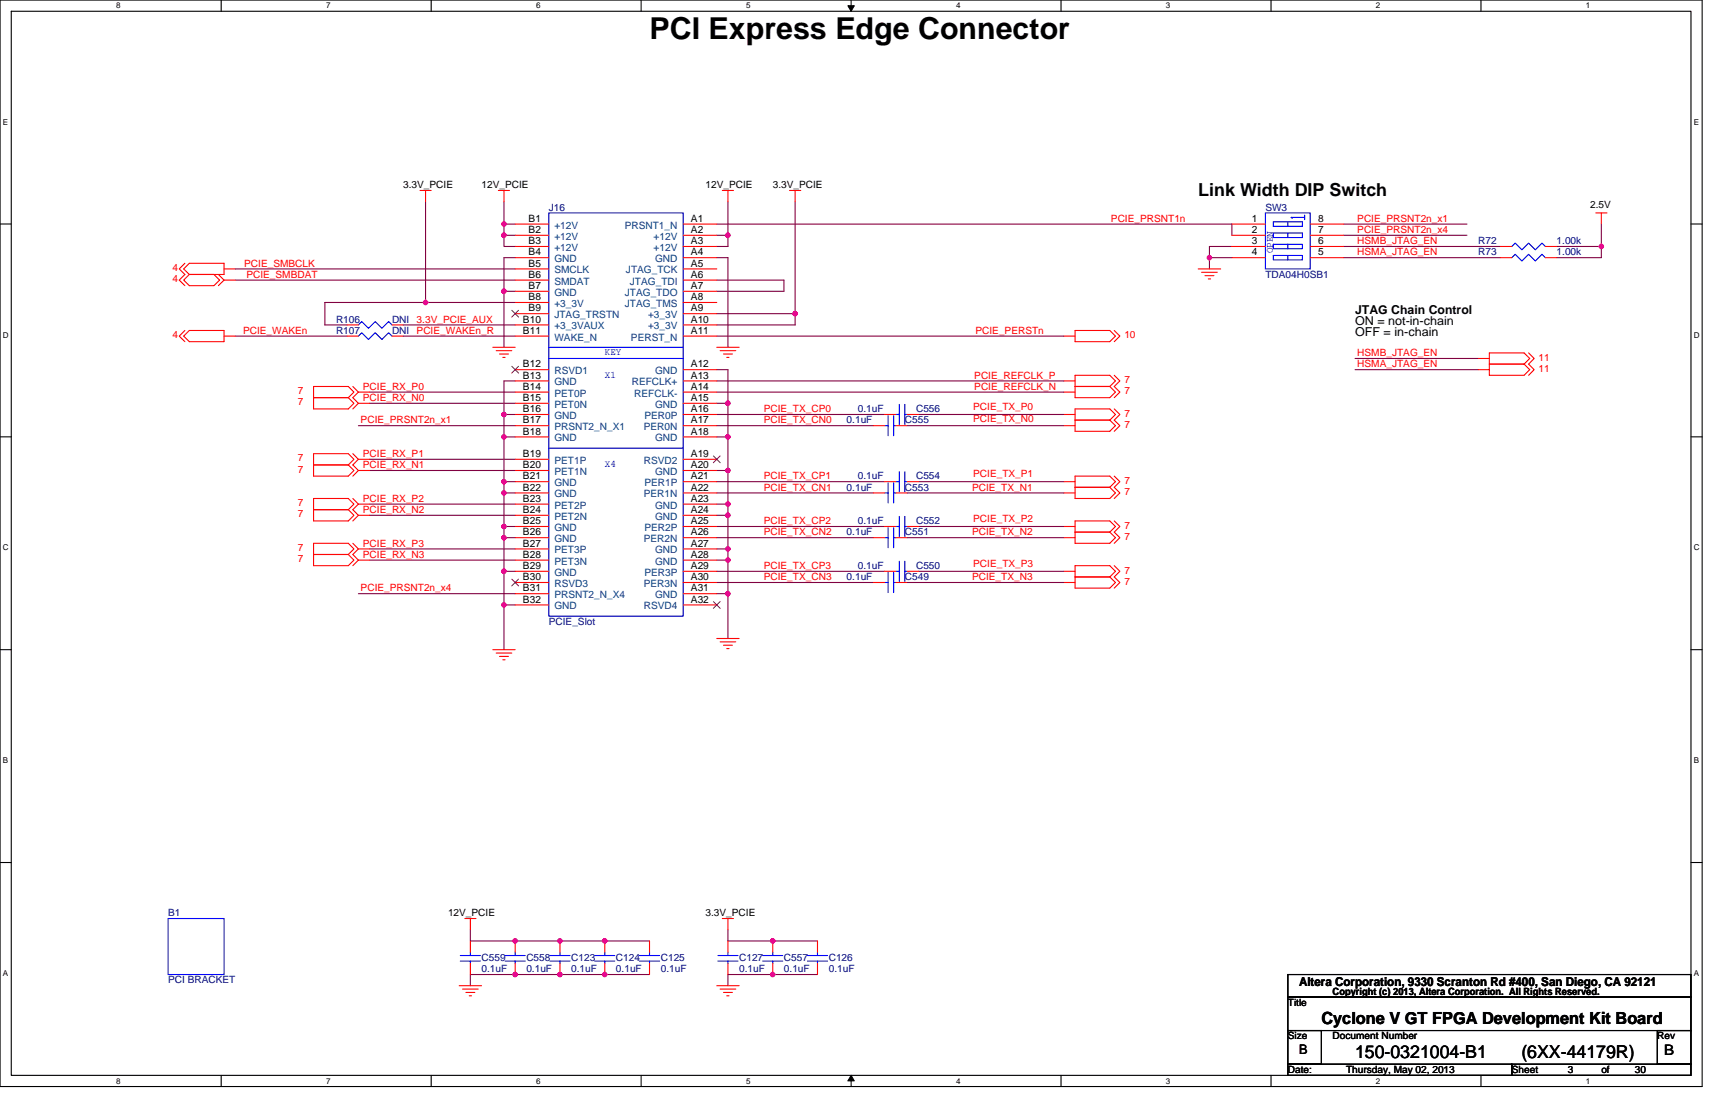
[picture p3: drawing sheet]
<svg xmlns="http://www.w3.org/2000/svg" width="432mm" height="279mm" viewBox="0 0 432 279" stroke-linecap="round" stroke-linejoin="round" font-family="sans-serif">
<path d="M0 0h428.6v273.5h-428.6zM2.8 2.8h422.9v267.9h-422.9z" fill="none" stroke="#000" stroke-width=".28"/>
<g fill="#fff">
<path d="M29.3 .3h1.1v2.3h-1.1z"/>
<path d="M29.3 271h1.1v2.2h-1.1z"/>
</g>
<path d="M55.7 0v2.8M55.7 270.7v2.8" fill="none" stroke="#000" stroke-width=".28"/>
<g fill="#fff">
<path d="M82.1 .3h1.1v2.3h-1.1z"/>
<path d="M82.1 271h1.1v2.2h-1.1z"/>
</g>
<path d="M108.6 0v2.8M108.6 270.7v2.8" fill="none" stroke="#000" stroke-width=".28"/>
<g fill="#fff">
<path d="M135 .3h1.1v2.3h-1.1z"/>
<path d="M135 271h1.1v2.2h-1.1z"/>
</g>
<path d="M161.4 0v2.8M161.4 270.7v2.8" fill="none" stroke="#000" stroke-width=".28"/>
<g fill="#fff">
<path d="M187.8 .3h1.2v2.3h-1.2z"/>
<path d="M187.8 271h1.2v2.2h-1.2z"/>
</g>
<path d="M214.3 0v2.8M214.3 270.7v2.8" fill="none" stroke="#000" stroke-width=".28"/>
<path d="M213.5 1.4h1.6l-.8 1.4zM214.3 270.7l.8 1.4h-1.6z" fill="#000" stroke="#000" stroke-width=".25"/>
<g fill="#fff">
<path d="M240.7 .3h1.1v2.3h-1.1z"/>
<path d="M240.7 271h1.1v2.2h-1.1z"/>
</g>
<path d="M267.1 0v2.8M267.1 270.7v2.8" fill="none" stroke="#000" stroke-width=".28"/>
<g fill="#fff">
<path d="M293.6 .3h1.1v2.3h-1.1z"/>
<path d="M293.6 271h1.1v2.2h-1.1z"/>
</g>
<path d="M320 0v2.8M320 270.7v2.8" fill="none" stroke="#000" stroke-width=".28"/>
<g fill="#fff">
<path d="M346.4 .3h1.2v2.3h-1.2z"/>
<path d="M346.4 271h1.2v2.2h-1.2z"/>
</g>
<path d="M372.9 0v2.8M372.9 270.7v2.8" fill="none" stroke="#000" stroke-width=".28"/>
<g fill="#fff">
<path d="M399.3 .3h1.1v2.3h-1.1z"/>
<path d="M399.3 271h1.1v2.2h-1.1z"/>
<path d="M.7 29.6h1.4v2.3h-1.4z"/>
<path d="M426.5 29.6h1.3v2.3h-1.3z"/>
<path d="M.7 83.2h1.5v2.2h-1.5z"/>
<path d="M426.5 83.2h1.4v2.2h-1.4z"/>
</g>
<path d="M0 56.4h2.8M425.7 56.4h2.9" fill="none" stroke="#000" stroke-width=".28"/>
<g fill="#fff">
<path d="M.7 136.7h1.5v2.3h-1.5z"/>
<path d="M426.5 136.7h1.4v2.3h-1.4z"/>
</g>
<path d="M0 110h2.8M425.7 110h2.9" fill="none" stroke="#000" stroke-width=".28"/>
<g fill="#fff">
<path d="M.7 190.3h1.4v2.3h-1.4z"/>
<path d="M426.5 190.3h1.3v2.3h-1.3z"/>
</g>
<path d="M0 163.5h2.8M425.7 163.5h2.9" fill="none" stroke="#000" stroke-width=".28"/>
<g fill="#fff">
<path d="M.7 243.9h1.4v2.2h-1.4z"/>
<path d="M426.4 243.9h1.4v2.2h-1.4z"/>
</g>
<path d="M0 217.1h2.8M425.7 217.1h2.9M324.3 245.3h101.4v5.7h-101.4zM324.3 251h101.4v8.4h-101.4zM324.3 259.4h8.4v8.5h-8.4zM417.3 259.4h8.4v8.5h-8.4zM324.3 267.9h56.3v2.8h-56.3zM380.6 267.9h45.1v2.8h-45.1z" fill="none" stroke="#000" stroke-width=".28"/>
<g fill="none" stroke="#800040" stroke-width=".28">
<path d="M107.1 50.8v25.3M126.9 50.8v5.6M126.9 56.4h2.8M126.9 56.4v2.8h2.8M126.9 59.2v2.8h2.8M180.5 59.2h2.8M180.5 56.4h129.7v2.8M183.3 59.2v2.8h-2.8M183.3 50.8v8.4M200.2 50.8v28.2M338.3 59.2h31.1M338.3 56.4h31.1"/>
<path d="M403.2 56.4v5.6M59.2 67.7h70.5M59.2 70.5h70.5M107.1 76.1h22.6M107.1 76.1h-25.3v5.7h5.6M126.9 73.3v14.1M126.9 73.3h2.8M129.7 64.9h-2.8v8.4M180.5 79h19.7M180.5 70.5h16.9v2.8h-16.9M180.5 64.9h2.8v22.5M200.2 79v2.8h-19.7"/>
<path d="M304.5 64.9v2.8M304.5 64.9h5.7M310.2 62h-5.7v2.9M338.3 62h39.5M338.3 64.9h39.5M391.9 62h11.3M403.2 62v2.9h-11.3M59.2 84.6h28.2M93 98.7h36.7M101.5 84.6h28.2M101.5 81.8h28.2M129.7 95.9h-2.8v8.4"/>
<path d="M180.5 93h2.8v8.5M180.5 84.6h87.4M180.5 95.9h87.4M180.5 98.7h87.4M341.2 90.2h31M341.2 93h31M90.2 107.1h39.5M93 101.5h36.7M93 115.6h36.7M93 118.4h36.7M126.9 104.3v5.7M126.9 104.3h2.8"/>
<path d="M126.9 110v11.2M126.9 110h2.8M180.5 118.4h2.8M180.5 110h2.8M180.5 104.3h42.3M180.5 107.1h39.4M180.5 101.5h2.8M183.3 118.4v8.5M183.3 110v8.4M183.3 101.5v8.5M228.4 107.1h39.5M231.2 104.3h36.7"/>
<path d="M93 126.9h36.7M93 129.7h36.7M93 138.2h36.7M126.9 121.2v2.9M126.9 135.3v8.5M126.9 124.1h2.8M126.9 121.2h2.8M126.9 135.3h2.8M126.9 132.5h2.8M126.9 124.1v8.4M126.9 132.5v2.8M180.5 138.2h2.8"/>
<path d="M180.5 129.7h2.8M180.5 126.9h2.8M180.5 132.5h42.3M180.5 121.2h42.3M180.5 135.3h39.4M180.5 124.1h39.4M183.3 138.2v2.8M183.3 129.7v8.5M183.3 126.9v2.8M228.4 124.1h39.5M228.4 135.3h39.5M231.2 121.2h36.7"/>
<path d="M231.2 132.5h36.7M90.2 149.4h39.5M93 141h36.7M126.9 143.8v8.5M126.9 152.3h2.8M126.9 143.8h2.8M126.9 152.3v11.2M180.5 149.4h2.8M180.5 141h2.8M180.5 143.8h42.3M180.5 146.6h39.4M183.3 149.4v11.3"/>
<path d="M183.3 141v8.4M228.4 146.6h39.5M231.2 143.8h36.7M118.4 234v2.9h45.1M183.3 234v2.9h22.5M163.5 245.3h-45.1v2.8M205.8 245.3h-22.5v2.8"/>
</g>
<g fill="#f0f" stroke="#f0f" stroke-width=".28">
<circle cx="126.9" cy="124.1" r=".55"/>
<circle cx="183.3" cy="110" r=".55"/>
<circle cx="183.3" cy="101.5" r=".56"/>
<circle cx="194.5" cy="245.3" r=".55"/>
<circle cx="183.3" cy="141" r=".55"/>
<circle cx="183.3" cy="138.2" r=".55"/>
<circle cx="126.9" cy="73.3" r=".56"/>
<circle cx="126.9" cy="121.2" r=".55"/>
<circle cx="126.9" cy="59.2" r=".56"/>
<circle cx="126.9" cy="56.4" r=".55"/>
<circle cx="129.7" cy="245.3" r=".56"/>
<circle cx="129.7" cy="236.8" r=".56"/>
<circle cx="126.9" cy="110" r=".55"/>
<circle cx="126.9" cy="104.3" r=".55"/>
<circle cx="183.3" cy="149.4" r=".55"/>
<circle cx="152.2" cy="236.8" r=".55"/>
<circle cx="141" cy="236.8" r=".55"/>
<circle cx="183.3" cy="59.2" r=".56"/>
<circle cx="126.9" cy="152.2" r=".55"/>
<circle cx="152.2" cy="245.3" r=".55"/>
<circle cx="141" cy="245.3" r=".55"/>
<circle cx="183.3" cy="129.7" r=".56"/>
<circle cx="126.9" cy="143.8" r=".56"/>
<circle cx="126.9" cy="135.3" r=".55"/>
<circle cx="183.3" cy="126.9" r=".55"/>
<circle cx="183.3" cy="118.4" r=".55"/>
<circle cx="126.9" cy="132.5" r=".55"/>
<circle cx="194.5" cy="236.8" r=".55"/>
<circle cx="107.1" cy="76.1" r=".55"/>
<circle cx="200.2" cy="78.9" r=".56"/>
<circle cx="403.2" cy="62" r=".55"/>
<circle cx="304.5" cy="64.9" r=".55"/>
</g>
<g fill="none" stroke="#f00" stroke-width=".28">
<path d="M105.7 47.9h2.9M107.1 47.9v2.9M125.5 47.9h2.8M126.9 47.9v2.9M129.7 56.4h8.5M129.7 59.2h8.5M172 56.4h8.5M172 59.2h8.5M181.9 47.9h2.8M183.3 47.9v2.9M198.8 47.9h2.8M200.2 47.9v2.9"/>
<path d="M310.2 56.4h8.4M310.2 59.2h8.4M329.9 59.2h8.4M329.9 56.4h8.4M401.8 53.6h2.8M403.2 53.6v2.8M46.2 70.5l1.5-1.4h6.2l1.4 1.4-1.4 1.4h-6.2zM46.2 67.7l1.5-1.4h8.7v2.8h-8.7zM46.5 66.3l-1.4 1.4 1.4 1.4-1.4 1.4 1.4 1.4M55 69.1l1.4 1.4M56.4 67.7h2.8M56.4 70.5l-1.4 1.4"/>
<path d="M56.4 70.5h2.8M129.7 62h8.5M129.7 64.9h8.5M129.7 67.7h8.5M129.7 70.5h8.5M129.7 73.3h8.5M129.7 76.1h8.5M129.7 79h8.5M172 62h8.5M172 64.9h8.5M172 67.7h8.5M172 70.5h8.5"/>
<path d="M172 73.3h8.5M172 76.1h8.5M172 79h8.5M301.7 67.7h5.6M302.5 68.5h4M303.4 69.4h2.2M304.2 70.2h.6M310.2 62h8.4M310.2 64.9h8.4M329.9 64.9h8.4M329.9 62h8.4M377.8 62h2.8"/>
<path d="M377.8 64.9h2.8M389.1 62h2.8M389.1 64.9h2.8M46.2 84.6l1.5-1.4h8.7v2.8h-8.7zM46.5 83.2l-1.4 1.4 1.4 1.4M56.4 84.6h2.8M87.4 84.6h2.8M87.4 81.8h2.8M88.8 97.3l1.4 1.4M90.2 98.7h2.8M90.2 98.7l-1.4 1.4 1.4 1.4M98.7 84.6h2.8"/>
<path d="M98.7 81.8h2.8M124.1 87.4h5.6M124.9 88.3h4M125.8 89.1h2.2M126.6 90h.6M129.7 81.8h8.5M129.7 84.6h8.5M129.7 93h8.5M129.7 95.9h8.5M129.7 98.7h8.5M172 81.8h8.5M172 84.6h8.5"/>
<path d="M172 93h8.5M172 95.9h8.5M172 98.7h8.5M180.5 87.4h5.6M181.3 88.3h4M182.2 89.1h2.2M183 90h.6M267.9 84.6h2.8M267.9 95.9h2.8M267.9 98.7h2.8M270.7 97.3v-2.8h8.7l1.4 1.4-1.4 1.4M270.7 97.3v2.8h8.7l1.4-1.4-1.4-1.4"/>
<path d="M270.7 83.2h8.7l1.4 1.4-1.4 1.4h-8.7zM270.7 97.3h8.7M280.5 83.2l1.5 1.4-1.5 1.4M280.5 94.5l1.5 1.4-1.5 1.4 1.5 1.4-1.5 1.4M372.2 90.2h2.8M372.2 93h2.8M375 91.7v-2.9h8.7l1.4 1.4-1.4 1.5M375 91.7v2.8h8.7l1.4-1.5-1.4-1.3M375 91.7h8.7M384.9 88.8l1.4 1.4-1.4 1.5 1.4 1.3-1.4 1.5M79 117h8.7M79 100.1v-2.8h8.7l1.4 1.4-1.4 1.4"/>
<path d="M79 117v2.8h8.7l1.4-1.4-1.4-1.4M79 117v-2.8h8.7l1.4 1.4-1.4 1.4M79 100.1h8.7M79 100.1v2.8h8.7l1.4-1.4-1.4-1.4M88.8 114.2l1.4 1.4M90.2 118.4h2.8M90.2 115.6h2.8M90.2 115.6l-1.4 1.4 1.4 1.4M90.2 118.4l-1.4 1.4M90.2 101.5h2.8M90.2 101.5l-1.4 1.4M129.7 101.5h8.5"/>
<path d="M129.7 104.3h8.5M129.7 107.1h8.5M129.7 110h8.5M129.7 115.6h8.5M129.7 118.4h8.5M172 101.5h8.5M172 104.3h8.5M172 107.1h8.5M172 110h8.5M172 115.6h8.5M172 118.4h8.5M219.9 107.1h2.9"/>
<path d="M222.8 104.3h2.8M225.6 107.1h2.8M228.4 104.3h2.8M267.9 107.1h2.8M267.9 104.3h2.8M270.7 105.7v2.9h8.7l1.4-1.5-1.4-1.4M270.7 105.7v-2.8h8.7l1.4 1.4-1.4 1.4M270.7 105.7h8.7M280.5 102.9l1.5 1.4-1.5 1.4 1.5 1.4-1.5 1.5M280.5 119.8l1.5 1.4-1.5 1.5 1.5 1.4-1.5 1.4M79 128.3h8.7M79 139.6h8.7"/>
<path d="M79 128.3v2.8h8.7l1.4-1.4-1.4-1.4M79 128.3v-2.8h8.7l1.4 1.4-1.4 1.4M79 139.6v2.8h8.7l1.4-1.4-1.4-1.4M79 139.6v-2.8h8.7l1.4 1.4-1.4 1.4M88.8 125.5l1.4 1.4M88.8 136.8l1.4 1.4M90.2 129.7h2.8M90.2 126.9h2.8M90.2 138.2h2.8M90.2 126.9l-1.4 1.4 1.4 1.4M90.2 129.7l-1.4 1.4M90.2 138.2l-1.4 1.4 1.4 1.4"/>
<path d="M129.7 121.2h8.5M129.7 124.1h8.5M129.7 126.9h8.5M129.7 129.7h8.5M129.7 132.5h8.5M129.7 135.3h8.5M129.7 138.2h8.5M172 121.2h8.5M172 124.1h8.5M172 126.9h8.5M172 129.7h8.5M172 132.5h8.5"/>
<path d="M172 135.3h8.5M172 138.2h8.5M219.9 124.1h2.9M219.9 135.3h2.9M222.8 132.5h2.8M222.8 121.2h2.8M225.6 124.1h2.8M225.6 135.3h2.8M228.4 132.5h2.8M228.4 121.2h2.8M267.9 124.1h2.8M267.9 121.2h2.8"/>
<path d="M267.9 135.3h2.8M267.9 132.5h2.8M270.7 122.7v2.8h8.7l1.4-1.4-1.4-1.4M270.7 122.7v-2.9h8.7l1.4 1.4-1.4 1.5M270.7 133.9v2.9h8.7l1.4-1.5-1.4-1.4M270.7 133.9v-2.8h8.7l1.4 1.4-1.4 1.4M270.7 122.7h8.7M270.7 133.9h8.7M280.5 131.1l1.5 1.4-1.5 1.4 1.5 1.4-1.5 1.5M90.2 141h2.8M90.2 141l-1.4 1.4M129.7 141h8.5"/>
<path d="M129.7 143.8h8.5M129.7 146.6h8.5M129.7 149.4h8.5M129.7 152.3h8.5M172 141h8.5M172 143.8h8.5M172 146.6h8.5M172 149.4h8.5M172 152.3h8.5M219.9 146.6h2.9M222.8 143.8h2.8M225.6 146.6h2.8"/>
<path d="M228.4 143.8h2.8M267.9 146.6h2.8M267.9 143.8h2.8M270.7 145.2v2.8h8.7l1.4-1.4-1.4-1.4M270.7 145.2v-2.8h8.7l1.4 1.4-1.4 1.4M270.7 145.2h8.7M280.5 142.4l1.5 1.4-1.5 1.4 1.5 1.4-1.5 1.4M124.1 163.5h5.6M124.9 164.4h4M125.8 165.2h2.2M126.6 166.1h.6M180.5 160.7h5.6"/>
<path d="M181.3 161.6h4M182.2 162.4h2.2M183 163.3h.6M117 231.2h2.8M118.4 231.2v2.8M118.4 236.9v2.8M129.7 236.9v2.8M141 236.9v2.8M152.3 236.9v2.8M163.5 236.9v2.8M181.9 231.2h2.8M183.3 231.2v2.8"/>
<path d="M183.3 236.9v2.8M194.6 236.9v2.8M205.8 236.9v2.8M115.6 248.1h5.6M116.5 249h3.9M117.3 249.8h2.2M118.2 250.7h.5M118.4 242.5v2.8M129.7 242.5v2.8M141 242.5v2.8M152.3 242.5v2.8M163.5 242.5v2.8"/>
<path d="M180.5 248.1h5.6M181.3 249h4M182.2 249.8h2.2M183 250.7h.6M183.3 242.5v2.8M194.6 242.5v2.8M205.8 242.5v2.8"/>
</g>
<g fill="none" stroke="#00f" stroke-width=".28">
<path d="M138.2 53.6h33.8v101.5h-33.8zM318.6 53.6h11.3v14.1h-11.3zM320.6 58.7h7.3v1.1h-7.3zM320.6 55.8h7.3v1.2h-7.3zM324.3 58.7v1.1M324.3 55.8v1.2M328.5 54.1v1.2M328.5 54.7h-3.4l.3 .3M320.6 61.5h7.3v1.1h-7.3zM320.6 64.3h7.3v1.1h-7.3zM324.3 61.5v1.1M324.3 64.3v1.1"/>
<path d="M380.6 62l.9-.8 1.7 1.7 1.7-1.7 1.7 1.7 1.6-1.7 .9 .8M380.6 64.9l.9-.9 1.7 1.7 1.7-1.7 1.7 1.7 1.6-1.7 .9 .9M90.2 84.6l.9-.8 1.7 1.6 1.7-1.6 1.7 1.6 1.7-1.6 .8 .8M90.2 81.8l.9-.9 1.7 1.7 1.7-1.7 1.7 1.7 1.7-1.7 .8 .9M138.2 87.4h33.8M138.2 90.2h33.8M138.2 112.8h33.8M222.8 107.1h.8M223.6 104.6v5.1M225 107.1h.6M225 104.6v5.1M225.6 104.3h.8"/>
<path d="M226.4 101.8v5.1M226.4 118.7v5.1M227.8 104.3h.6M227.8 101.8v5.1M227.8 118.7v5.1M222.8 124.1h.8M222.8 135.3h.8M223.6 121.5v5.1M223.6 132.8v5.1M225 124.1h.6M225 135.3h.6M225 121.5v5.1"/>
<path d="M225 132.8v5.1M225.6 132.5h.8M225.6 121.2h.8M226.4 130v5.1M227.8 132.5h.6M227.8 121.2h.6M227.8 130v5.1M222.8 146.6h.8M223.6 144.1v5.1M225 146.6h.6M225 144.1v5.1M225.6 143.8h.8"/>
<path d="M226.4 141.3v5M227.8 143.8h.6M227.8 141.3v5M42.3 231.2h14.1v14.1h-14.1zM118.4 239.7v.8M129.7 239.7v.8M141 239.7v.8M152.3 239.7v.8M163.5 239.7v.8M183.3 239.7v.8M194.6 239.7v.8M205.8 239.7v.8"/>
<path d="M115.9 240.5h5.1M115.9 241.9h5.1M118.4 241.9v.6M127.2 240.5h5M127.2 241.9h5M129.7 241.9v.6M138.5 240.5h5M138.5 241.9h5M141 241.9v.6M149.7 240.5h5.1M149.7 241.9h5.1M152.3 241.9v.6"/>
<path d="M161 240.5h5.1M161 241.9h5.1M163.5 241.9v.6M180.7 240.5h5.1M180.7 241.9h5.1M183.3 241.9v.6M192 240.5h5.1M192 241.9h5.1M194.6 241.9v.6M203.3 240.5h5.1M203.3 241.9h5.1M205.8 241.9v.6"/>
</g>
<path d="M128.9 78.1l1.7 1.7M130.6 78.1l-1.8 1.7M128.9 92.2l1.7 1.7M130.6 92.2l-1.8 1.7M179.6 114.8l1.7 1.7M181.3 114.8l-1.7 1.7M128.9 145.8l1.7 1.7M130.6 145.8l-1.8 1.7M179.6 151.4l1.7 1.7M181.3 151.4l-1.7 1.7" fill="none" stroke="#804000" stroke-width=".25"/>
<text font-size="7.6" x="163.5" y="9.7">PCI Express Edge Connector</text>
<g font-size="4.5">
<text x="301.7" y="49.3">Link Width DIP Switch</text>
<text x="341.2" y="266.3">150-0321004-B1</text>
<text x="383.1" y="266.3">(6XX-44179R)</text>
</g>
<text font-size="4.2" x="332.7" y="257.7">Cyclone V GT FPGA Development Kit Board</text>
<text font-size="3.7" x="419" y="265.5">B</text>
<text font-size="3.4" x="327.1" y="265.2">B</text>
<g font-size="3.1">
<text x="341.2" y="79">JTAG Chain Control</text>
<text x="341.2" y="81.7">ON = not-in-chain</text>
<text x="341.2" y="84.6">OFF = in-chain</text>
<text x="327.1" y="248.2">Altera Corporation, 9330 Scranton Rd #400, San Diego, CA 92121</text>
</g>
<g font-size="2.5">
<text x="101.5" y="47.4">3.3V_PCIE</text>
<text x="121.2" y="47.4">12V_PCIE</text>
<text x="177.6" y="47.4">12V_PCIE</text>
<text x="194.6" y="47.4">3.3V_PCIE</text>
<text x="400.4" y="52.5">2.5V</text>
<text x="133.1" y="55.8">B1</text>
<text x="133.1" y="58.6">B2</text>
<text x="174" y="58.6">A2</text>
<text x="174" y="55.8">A1</text>
<text x="315.2" y="55.8">1</text>
<text x="315.2" y="58.6">2</text>
<text x="331.9" y="58.6">7</text>
<text x="331.9" y="55.8">8</text>
<text x="133.1" y="61.4">B3</text>
<text x="133.1" y="64.3">B4</text>
<text x="174" y="61.4">A3</text>
<text x="174" y="64.3">A4</text>
<text x="315.2" y="61.4">3</text>
<text x="315.2" y="64.3">4</text>
<text x="331.9" y="64.3">5</text>
<text x="331.9" y="61.4">6</text>
<text x="133.1" y="67.1">B5</text>
<text x="133.1" y="69.9">B6</text>
<text x="174" y="67.1">A5</text>
<text x="174" y="69.9">A6</text>
<text x="133.1" y="72.7">B7</text>
<text x="133.1" y="75.5">B8</text>
<text x="174" y="72.7">A7</text>
<text x="174" y="75.5">A8</text>
<text x="131.7" y="81.2">B10</text>
<text x="133.1" y="78.4">B9</text>
<text x="174" y="78.4">A9</text>
<text x="174" y="81.2">A10</text>
<text x="131.7" y="84">B11</text>
<text x="174" y="84">A11</text>
<text x="131.7" y="92.5">B12</text>
<text x="131.7" y="95.3">B13</text>
<text x="174" y="95.3">A13</text>
<text x="174" y="92.5">A12</text>
<text x="131.7" y="98.1">B14</text>
<text x="131.7" y="100.9">B15</text>
<text x="174" y="98.1">A14</text>
<text x="174" y="100.9">A15</text>
<text x="131.7" y="103.7">B16</text>
<text x="131.7" y="106.6">B17</text>
<text x="174" y="103.7">A16</text>
<text x="174" y="106.6">A17</text>
<text x="131.7" y="109.4">B18</text>
<text x="174" y="109.4">A18</text>
<text x="131.7" y="115">B19</text>
<text x="131.7" y="117.8">B20</text>
<text x="174" y="115">A19</text>
<text x="174" y="117.8">A20</text>
<text x="131.7" y="120.7">B21</text>
<text x="131.7" y="123.5">B22</text>
<text x="174" y="120.7">A21</text>
<text x="174" y="123.5">A22</text>
<text x="131.7" y="126.3">B23</text>
<text x="131.7" y="129.1">B24</text>
<text x="131.7" y="131.9">B25</text>
<text x="174" y="131.9">A25</text>
<text x="174" y="126.3">A23</text>
<text x="174" y="129.1">A24</text>
<text x="131.7" y="134.7">B26</text>
<text x="131.7" y="137.6">B27</text>
<text x="174" y="134.7">A26</text>
<text x="174" y="137.6">A27</text>
<text x="131.7" y="140.4">B28</text>
<text x="131.7" y="143.2">B29</text>
<text x="174" y="143.2">A29</text>
<text x="174" y="140.4">A28</text>
<text x="131.7" y="146">B30</text>
<text x="131.7" y="148.8">B31</text>
<text x="174" y="146">A30</text>
<text x="174" y="148.8">A31</text>
<text x="131.7" y="151.7">B32</text>
<text x="174" y="151.7">A32</text>
<text x="112.8" y="230.6">12V_PCIE</text>
<text x="177.6" y="230.6">3.3V_PCIE</text>
<text x="335.5" y="250.4">Copyright (c) 2013, Altera Corporation. All Rights Reserved.</text>
<text x="324.3" y="253.2">Title</text>
<text x="324.3" y="261.6">Size</text>
<text x="335.5" y="261.6">Document Number</text>
<text x="417.3" y="261.6">Rev</text>
<text x="324.3" y="270.1">Date:</text>
<text x="338.9" y="270.1">Thursday, May 02, 2013</text>
<text x="380.6" y="270.1">Sheet</text>
<text x="394.7" y="270.1">3</text>
<text x="403.2" y="270.1">of</text>
<text x="411.6" y="270.1">30</text>
</g>
<g font-size="2.5" fill="#000080">
<text x="138.2" y="53">J16</text>
<text x="318.6" y="53">SW3</text>
<text x="372.2" y="61.5">R72</text>
<text x="372.2" y="64.3">R73</text>
<text x="391.9" y="61.5">1.00k</text>
<text x="391.9" y="64.3">1.00k</text>
<text x="318.6" y="69.9">TDA04H0SB1</text>
<text x="84.6" y="81.2">R106</text>
<text x="98.7" y="81.2">DNI</text>
<text x="84.6" y="84">R107</text>
<text x="98.7" y="84">DNI</text>
<text x="213.2" y="106.6">0.1uF</text>
<text x="216" y="103.8">0.1uF</text>
<text x="227.8" y="106.6">C555</text>
<text x="230.7" y="103.8">C556</text>
<text x="213.2" y="123.5">0.1uF</text>
<text x="216" y="120.7">0.1uF</text>
<text x="227.8" y="123.5">C553</text>
<text x="230.7" y="120.7">C554</text>
<text x="216" y="132">0.1uF</text>
<text x="230.7" y="132">C552</text>
<text x="213.2" y="134.8">0.1uF</text>
<text x="227.8" y="134.8">C551</text>
<text x="216" y="143.2">0.1uF</text>
<text x="230.7" y="143.2">C550</text>
<text x="213.2" y="146">0.1uF</text>
<text x="227.8" y="146">C549</text>
<text x="138.2" y="157.3">PCIE_Slot</text>
<text x="42.3" y="230.6">B1</text>
<text x="121.2" y="241.9">C559</text>
<text x="121.2" y="244.7">0.1uF</text>
<text x="132.5" y="241.9">C558</text>
<text x="132.5" y="244.7">0.1uF</text>
<text x="143.8" y="241.9">C123</text>
<text x="143.8" y="244.7">0.1uF</text>
<text x="155.1" y="241.9">C124</text>
<text x="155.1" y="244.7">0.1uF</text>
<text x="166.4" y="241.9">C125</text>
<text x="166.4" y="244.7">0.1uF</text>
<text x="186.1" y="241.9">C127</text>
<text x="186.1" y="244.7">0.1uF</text>
<text x="197.4" y="241.9">C557</text>
<text x="197.4" y="244.7">0.1uF</text>
<text x="208.7" y="241.9">C126</text>
<text x="208.7" y="244.7">0.1uF</text>
<text x="42.3" y="247.5">PCI BRACKET</text>
</g>
<g font-size="2.5" fill="#004080">
<text x="139.6" y="57.6">+12V</text>
<text x="157.3" y="57.6">PRSNT1_N</text>
<text x="139.6" y="60.4">+12V</text>
<text x="139.6" y="63.2">+12V</text>
<text x="139.6" y="66">GND</text>
<text x="164.6" y="60.4">+12V</text>
<text x="164.6" y="63.2">+12V</text>
<text x="164.9" y="66">GND</text>
<text x="139.6" y="68.8">SMCLK</text>
<text x="139.6" y="71.6">SMDAT</text>
<text x="157.6" y="68.8">JTAG_TCK</text>
<text x="158.6" y="71.6">JTAG_TDI</text>
<text x="139.6" y="74.5">GND</text>
<text x="139.6" y="77.3">+3_3V</text>
<text x="157.3" y="74.5">JTAG_TDO</text>
<text x="157.3" y="77.3">JTAG_TMS</text>
<text x="139.6" y="80.1">JTAG_TRSTN</text>
<text x="139.6" y="82.9">+3_3VAUX</text>
<text x="163.2" y="80.1">+3_3V</text>
<text x="163.2" y="82.9">+3_3V</text>
<text x="139.6" y="85.7">WAKE_N</text>
<text x="158.9" y="85.7">PERST_N</text>
<text x="139.6" y="94.2">RSVD1</text>
<text x="164.9" y="94.2">GND</text>
<text x="139.6" y="97">GND</text>
<text x="139.6" y="99.8">PET0P</text>
<text x="159.1" y="97">REFCLK+</text>
<text x="159.7" y="99.8">REFCLK-</text>
<text x="139.6" y="102.7">PET0N</text>
<text x="139.6" y="105.5">GND</text>
<text x="162.2" y="105.5">PER0P</text>
<text x="164.9" y="102.7">GND</text>
<text x="139.6" y="108.3">PRSNT2_N_X1</text>
<text x="139.6" y="111.1">GND</text>
<text x="162.1" y="108.3">PER0N</text>
<text x="164.9" y="111.1">GND</text>
<text x="139.6" y="116.8">PET1P</text>
<text x="139.6" y="119.6">PET1N</text>
<text x="162.1" y="116.8">RSVD2</text>
<text x="164.9" y="119.6">GND</text>
<text x="139.6" y="122.4">GND</text>
<text x="139.6" y="125.2">GND</text>
<text x="162.1" y="125.2">PER1N</text>
<text x="162.2" y="122.4">PER1P</text>
<text x="139.6" y="128">PET2P</text>
<text x="139.6" y="130.9">PET2N</text>
<text x="164.9" y="128">GND</text>
<text x="164.9" y="130.9">GND</text>
<text x="139.6" y="133.7">GND</text>
<text x="139.6" y="136.5">GND</text>
<text x="162.1" y="136.5">PER2N</text>
<text x="162.2" y="133.7">PER2P</text>
<text x="139.6" y="139.3">PET3P</text>
<text x="139.6" y="142.1">PET3N</text>
<text x="164.9" y="139.3">GND</text>
<text x="164.9" y="142.1">GND</text>
<text x="139.6" y="144.9">GND</text>
<text x="139.6" y="147.8">RSVD3</text>
<text x="162.1" y="147.8">PER3N</text>
<text x="162.2" y="144.9">PER3P</text>
<text x="139.6" y="150.6">PRSNT2_N_X4</text>
<text x="139.6" y="153.4">GND</text>
<text x="162.1" y="153.4">RSVD4</text>
<text x="164.9" y="150.6">GND</text>
</g>
<g font-size="2.5" fill="#f00">
<text x="279.7" y="55.8">PCIE_PRSNT1n</text>
<text x="341.7" y="58.7">PCIE_PRSNT2n_x4</text>
<text x="341.7" y="55.8">PCIE_PRSNT2n_x1</text>
<text x="341.7" y="61.5">HSMB_JTAG_EN</text>
<text x="341.7" y="64.3">HSMA_JTAG_EN</text>
<text x="43.4" y="68.2">4</text>
<text x="43.4" y="71.1">4</text>
<text x="61.5" y="67.1">PCIE_SMBCLK</text>
<text x="62" y="69.9">PCIE_SMBDAT</text>
<text x="104.9" y="81.2">3.3V_PCIE_AUX</text>
<text x="43.4" y="85.2">4</text>
<text x="61.2" y="84">PCIE_WAKEn</text>
<text x="104.9" y="84">PCIE_WAKEn_R</text>
<text x="245.6" y="84">PCIE_PERSTn</text>
<text x="283.1" y="85.2">10</text>
<text x="341.7" y="89.7">HSMB_JTAG_EN</text>
<text x="245.3" y="95.3">PCIE_REFCLK_P</text>
<text x="341.7" y="92.5">HSMA_JTAG_EN</text>
<text x="387.4" y="90.8">11</text>
<text x="387.4" y="93.6">11</text>
<text x="75" y="99.3">7</text>
<text x="91.4" y="100.9">PCIE_RX_N0</text>
<text x="91.4" y="98.1">PCIE_RX_P0</text>
<text x="245.3" y="98.1">PCIE_REFCLK_N</text>
<text x="283.1" y="96.4">7</text>
<text x="283.1" y="99.3">7</text>
<text x="75" y="102.1">7</text>
<text x="90.8" y="106.6">PCIE_PRSNT2n_x1</text>
<text x="192.3" y="103.8">PCIE_TX_CP0</text>
<text x="192.3" y="106.6">PCIE_TX_CN0</text>
<text x="245" y="106.3">PCIE_TX_N0</text>
<text x="245" y="103.2">PCIE_TX_P0</text>
<text x="283.1" y="107.7">7</text>
<text x="283.1" y="104.9">7</text>
<text x="75" y="119">7</text>
<text x="75" y="116.2">7</text>
<text x="91.4" y="117.9">PCIE_RX_N1</text>
<text x="91.4" y="115">PCIE_RX_P1</text>
<text x="192.3" y="123.5">PCIE_TX_CN1</text>
<text x="192.3" y="120.7">PCIE_TX_CP1</text>
<text x="244.8" y="123.5">PCIE_TX_N1</text>
<text x="245" y="120.1">PCIE_TX_P1</text>
<text x="283.1" y="121.8">7</text>
<text x="283.1" y="124.6">7</text>
<text x="75" y="130.3">7</text>
<text x="75" y="127.4">7</text>
<text x="91.4" y="129.1">PCIE_RX_N2</text>
<text x="91.4" y="126.3">PCIE_RX_P2</text>
<text x="192.3" y="132">PCIE_TX_CP2</text>
<text x="245" y="131.4">PCIE_TX_P2</text>
<text x="91.4" y="137.6">PCIE_RX_P3</text>
<text x="192.3" y="134.8">PCIE_TX_CN2</text>
<text x="244.8" y="134.8">PCIE_TX_N2</text>
<text x="283.1" y="133.1">7</text>
<text x="283.1" y="135.9">7</text>
<text x="75" y="141.5">7</text>
<text x="75" y="138.7">7</text>
<text x="91.4" y="140.4">PCIE_RX_N3</text>
<text x="192.3" y="143.2">PCIE_TX_CP3</text>
<text x="245" y="142.7">PCIE_TX_P3</text>
<text x="90.8" y="148.9">PCIE_PRSNT2n_x4</text>
<text x="192.3" y="146">PCIE_TX_CN3</text>
<text x="244.8" y="146">PCIE_TX_N3</text>
<text x="283.1" y="144.4">7</text>
<text x="283.1" y="147.2">7</text>
</g>
<g font-size="2.5" fill="#00f">
<text x="320.5" y="63.7" transform="rotate(-90 320.5 63.7)">OPEN</text>
<text x="152.3" y="89.4">KEY</text>
<text x="152.3" y="95">X1</text>
<text x="152.3" y="117.6">X4</text>
</g>
<g font-size="2">
<text x="29.3" y="2.1">8</text>
<text x="82.1" y="2.1">7</text>
<text x="135" y="2.1">6</text>
<text x="187.8" y="2.1">5</text>
<text x="240.7" y="2.1">4</text>
<text x="293.6" y="2.1">3</text>
<text x="346.4" y="2.1">2</text>
<text x="399.3" y="2.1">1</text>
<text x=".7" y="31.4">E</text>
<text x="426.5" y="31.4">E</text>
<text x=".7" y="85">D</text>
<text x="426.5" y="85">D</text>
<text x=".7" y="138.6">C</text>
<text x="426.5" y="138.6">C</text>
<text x=".7" y="192.1">B</text>
<text x="426.5" y="192.1">B</text>
<text x=".7" y="245.7">A</text>
<text x="426.5" y="245.7">A</text>
<text x="29.3" y="272.8">8</text>
<text x="82.1" y="272.8">7</text>
<text x="135" y="272.8">6</text>
<text x="187.8" y="272.8">5</text>
<text x="240.7" y="272.8">4</text>
<text x="293.6" y="272.8">3</text>
<text x="346.4" y="272.8">2</text>
<text x="399.3" y="272.8">1</text>
</g>
</svg>
